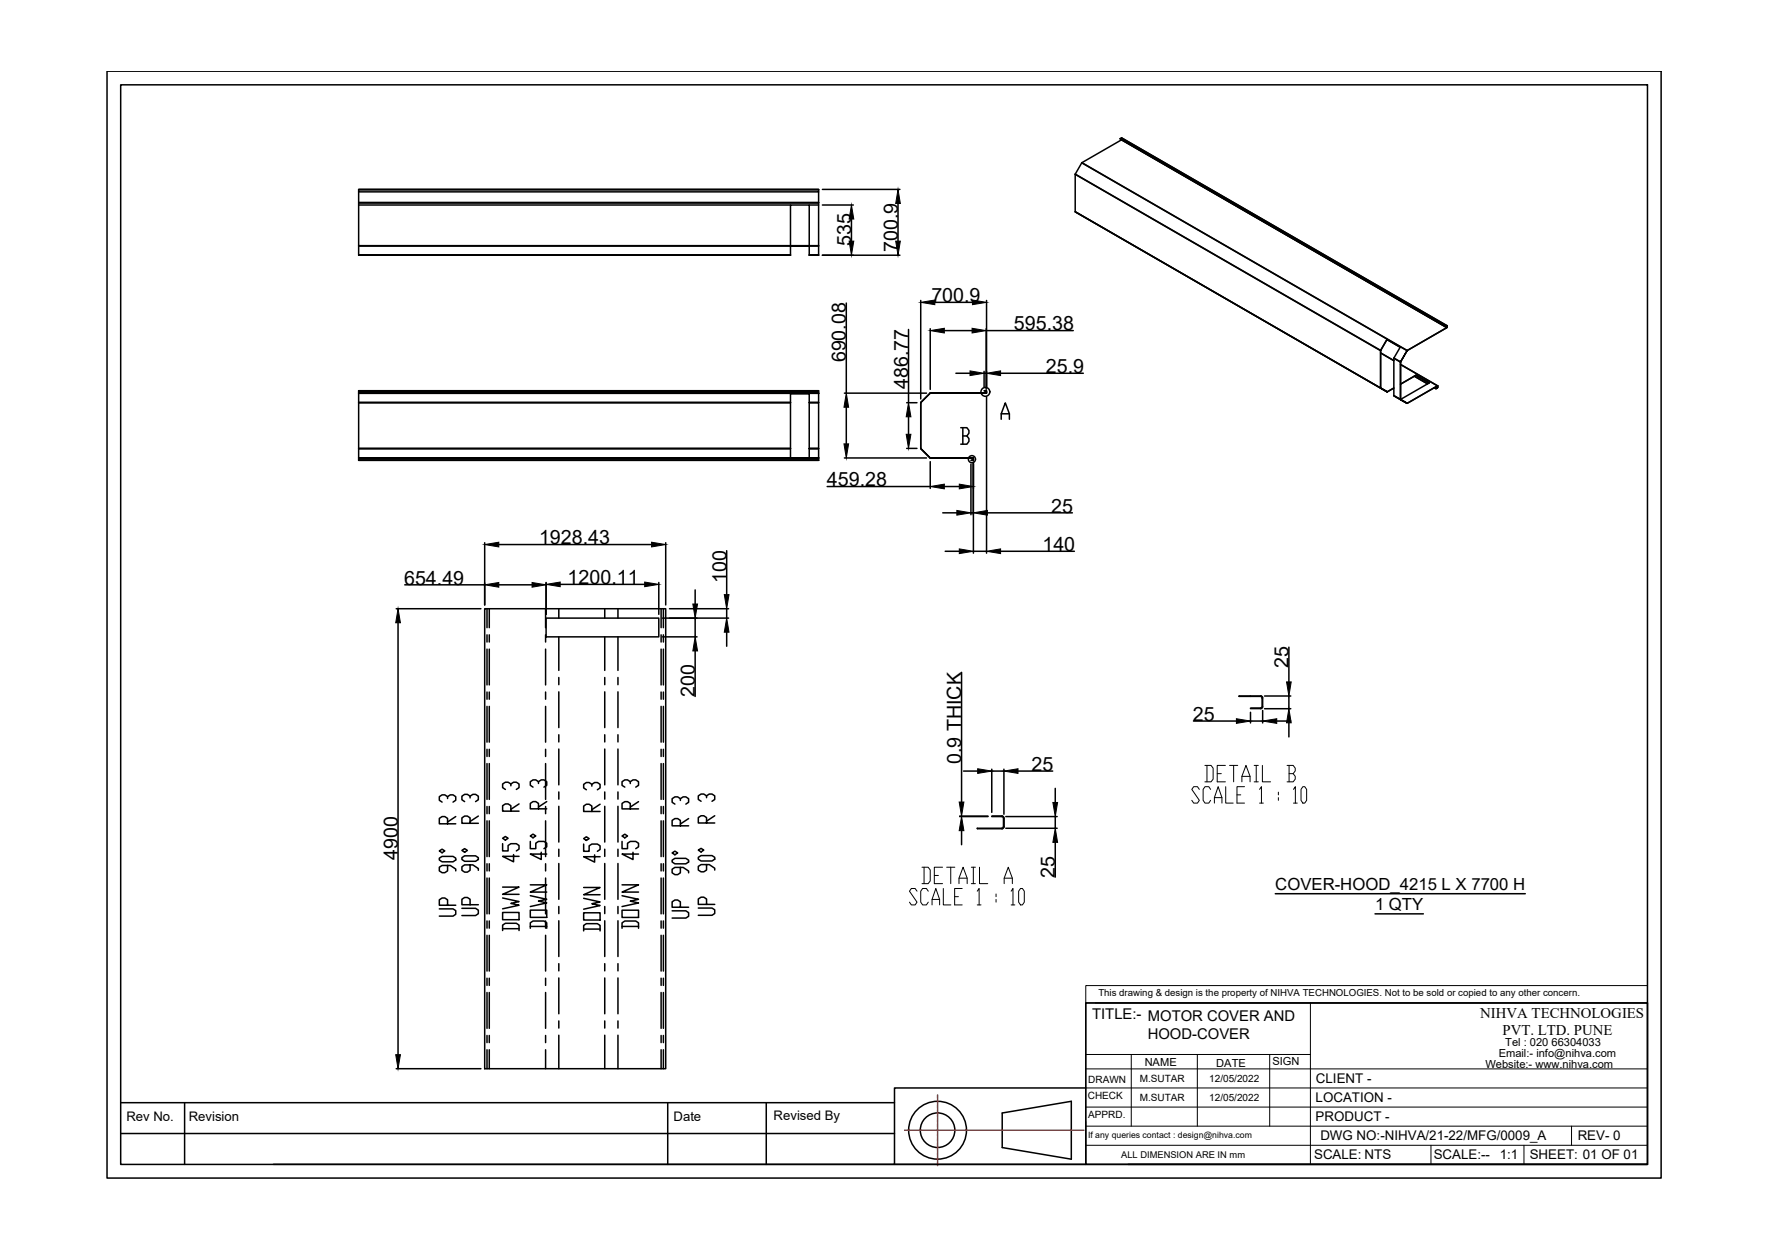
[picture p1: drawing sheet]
<svg xmlns="http://www.w3.org/2000/svg" width="297mm" height="210mm" viewBox="0 0 297 210" stroke-linecap="round" stroke-linejoin="round" font-family="sans-serif">
<!-- layer: 0 -->
<g fill="none" stroke="#000" stroke-width=".25">
<path d="M18 12h261.4v186.1h-261.4zM20.3 14.3h256.8v181.5h-256.8zM60.3 31.9h77.4M60.3 31.9v.4h77.4v-.4M60.3 32.3v9h77.4v-9M60.3 34.1h77.4M60.3 34.5h72.7M133 34.5h3.1v6.9h-3.1zM136.1 34.5h1.6M138.3 31.9h13.1M138.3 34.5h5.2M143.2 36.8v3.8"/>
<path d="M151 34.2v6.4M180.8 29.3v6.3l51.4 29.7v-6.3M180.8 29.3l51.4 29.7M180.8 35.6h.1M180.9 29.3h-.1M180.9 35.6l52.4 30.3M180.9 35.6l51.3 29.7M182 27.4l6.6-3.9 54.7 31.6-6.6 3.8zM182 27.4h-.1M188.4 23.3l54.7 31.6M188.6 23.5h.1M188.7 23.2h-.1"/>
<path d="M188.7 23.2l54.7 31.6M60.3 41.3l77.4 .1zM60.3 42.9h72.7M60.3 41.4v1.5M136.1 42.9h1.6zM137.7 41.4v1.5h-1.6v-1.5h-3.1v1.5M138.3 42.9h13.1M142.3 51v15.1M152.8 55.4v12.3M154.9 50.5v16.6M156.5 55.3v10.2M157.2 50.9h6.4"/>
<path d="M158.8 55.6h4.7M165.9 55.3v10.2M165.9 55.6h14.6M165.9 50.5v14.7M232.2 59v6.3M232.2 58.9v.1M232.2 58.9l-51.3-29.6 1-1.9 54.8 31.6M232.2 58.9l1.1-1.8 2.2 1.3-1 1.8 1.1 .7M232.2 59.4l2.2 1.3M235.5 58.4l-2.2-1.3-1.1 1.8M236.7 59l-1.1 1.9zM236.7 58.9v.1"/>
<path d="M243.1 54.9l.2-.1zM243.1 54.9l.2 .2M243.4 54.8h.1M243.3 55.1l-6.6 3.9M243.4 54.8v.2zM243.4 54.8l-54.8-31.6-.2 .1 54.7 31.6M60.3 67.7h72.7M60.3 75.5h72.7M60.3 75.5v1.5h72.7v-1.5M60.3 66.1v1.6h72.7v-1.5h3.1v1.5h1.6v-1.6M60.3 66.1h77.4M60.3 77.4h77.4z"/>
<path d="M60.3 77h77.4M60.3 77.4h77.4M60.3 65.7h77.4zM60.3 65.7h77.4M60.3 67.7v7.7h72.7v-7.7M60.3 65.8v.3M60.3 77.1v.3M133 77h-72.7h77.4h-1.6M133 66.2h3.1M133 77h3.1M136.1 75.4l1.6 .1zM136.1 67.7h1.6v7.7h-1.6z"/>
<path d="M136.1 67.7h1.6M136.1 75.5v1.5h1.6v-1.5M137.7 65.8v.3M137.7 77.1v.3M142 66.1h13.8M142 77h13.8M142.3 68.5v6.2M152.5 67.7h1.7M152.5 75.4h1.7M152.8 70.1v2.9M154.9 67.7h.1M154.9 75.4h.1"/>
<path d="M154.9 67.7v7.7M154.9 67.7l1.5-1.6zM154.9 75.5l1.5 1.5zM154.9 75.4v.1M156.4 66.2h.1M156.4 77h.1M156.4 66.1v.1M156.5 66.1h-.1M156.5 66.1h9.4zM156.5 77.6v4.5M160.8 62.8h2.4M161.6 71.9h1l.4 .5v.5l-.4 .4"/>
<path d="M161.9 73.3h.7l.4 .5v.4l-.4 .5h-1M161.9 71.9v2.8M163.3 77.4h.4zM163.3 77h.1M163.3 78.1v8.5M163.7 77v.1M163.7 77h-7.2h7.2M163.7 77h.1M163.7 77.4h.1M163.7 77.1v.3zM163.7 78v8.6M163.7 77.7v15.3"/>
<path d="M165.5 65.7h.4zM165.5 62.5v2.6M165.5 62.8h.4M165.9 65.7h.1M165.9 66.1h.1M165.9 65.8v.3zM165.9 66.7v26.3M168.3 62.8h13.9M168.4 70.5v-.9l.7-1.8 .7 1.8v.9M168.4 69.6h1.4M232.2 65.2v.1M232.2 65.2l1.1 .7 1.1-.6-1.1 .6"/>
<path d="M232.2 65.3l1.1 .6zM233.3 65.9h.1M234.4 60.3v6.2l1.2 .7v-6.3v6.3M234.4 60.3l1.2 .6M234.4 66.5l.1 .1M234.4 60.2v.1M234.5 66.6l2.2 1.2M234.5 66.6l1.1 .6M235.6 67.2h.1M235.6 60.9h.1M235.6 67.2l1.1 .6zM235.6 67.2l1.1 .6"/>
<path d="M236.7 67.8h.1M237.9 63.3l2.2 1.3M238.1 63.1l2.3 1.3M240.4 64.4l-2.2-1.3-2.6 1.5 2.6-1.5 2.2 1.3-4.8 2.8M241.2 65.2l.3 .2M241.5 65.1l.3 .1M241.5 65.4l.3-.2zM241.8 64.9h.1M241.8 64.9l-5.1 2.9M241.8 65.2h.1M241.8 64.9l-6.2-3.6 6.2 3.6-5.1 2.9M241.8 64.9v.3l-.2-.2"/>
<path d="M241.8 64.9v.3M68.1 98.4h13.4M81.5 91.3v10.4M83.9 91.6h25.7M83.9 98.4h5.6M91.9 98v5.3M94.2 98.3h14.2M110.8 98v5.3M112 91.3v10.4M116.9 99.2v2.4M122.2 92.6v7.4M139.1 81.8h17.4"/>
<path d="M158.6 86.3h2.3M158.8 81.8h2.6M159 92.7h2.4M163.3 86.3h.4M163.7 92.7h2.2M166.1 86.3h14.3M168.3 92.7h12.4M66.6 102.4h14.3M67 104.7v72.7M81.5 102.4h30.5v77.3h-30.5zM81.9 102.4v3.2M81.9 106.8v1.2"/>
<path d="M81.9 109.2v6M81.9 116.4v1.2M81.9 118.8v6M82.3 102.4v3.2M82.3 106.8v1.2M82.3 109.2v6M82.3 116.4v1.2M82.3 118.8v6M91.8 102.4v3.2M91.8 106.8v1.2M91.8 109.2v6M91.8 116.4v1.2"/>
<path d="M91.8 118.8v6M91.9 104h18.9v3.1h-18.9zM94 102.4v1.6M94 107.1v5.7M94 114v1.2M94 116.4v6M101.7 102.4v1.6M101.7 107.1v5.7M101.7 114v1.2M101.7 116.4v6M103.9 102.4v1.6M103.9 107.1v5.7"/>
<path d="M103.9 114v1.2M103.9 116.4v6M111.2 102.4v3.2M111.2 106.8v1.2M111.2 109.2v6M111.2 116.4v1.2M111.2 118.8v6M111.4 104h11.1M111.4 107.1h5.8M111.6 102.4v3.2M111.6 106.8v1.2M111.6 109.2v6"/>
<path d="M111.6 116.4v1.2M111.6 118.8v6M112.6 102.4h9.9M116.9 104v3.1M116.9 109.5v7.6M122.2 102.4v1.6M122.2 106.3v2.4M161.7 113.1v21.8M210.3 117.1h.1M210.3 119.8v1.8M212.1 117.1l.2 .3M212.1 117.1l.3 .3"/>
<path d="M212.1 117.1h-3.7h3.7M212.1 119.1h-1.8l1.8 .1M212.1 117.1h.1M212.1 119.1v.1M212.3 118.9l-.2 .2M212.3 117.4l.1 1.5zM212.4 118.9l-.3 .3M212.4 119.5v2.1M212.7 117.1h4.4M212.7 119.2h4.4M216.8 108.8v5.9M216.8 117.1v2.1"/>
<path d="M81.9 126v1.2M82.3 126v1.2M91.8 126v1.2M94 123.6v1.2M94 126v6M101.7 123.6v1.2M101.7 126v6M103.9 123.6v1.2M103.9 126v6M111.2 126v1.2M111.2 128.4v6.1M111.6 126v1.2"/>
<path d="M111.6 128.4v6.1M161.4 137.3h4.8M161.7 137.3h.1M161.7 139.7v2.4M162.1 129.7h2.3M166.8 129.4v7.2M166.8 129.7h2.1M168.5 137.3l.4 .3M168.5 137.3l.3 .3M168.6 139.3h-4.2l4.2 .1M168.6 137.3h-1.8h1.8M168.6 137.3h.1"/>
<path d="M168.6 139.3v.1M168.8 139.1v-1.5l.1 1.5M168.8 139.1h.1M168.8 139.1l-.3 .2M168.9 129.4v7.5M168.9 139.1l-.4 .3M169.2 139.3h8.6M169.2 137.3h8.6M171.2 129.7h5.9M177.5 132.6v2.4M177.5 137.3v2M200.7 121.3h7.3"/>
<path d="M210.3 121.3h2.1M214.7 121.3h2.4M216.8 121.6v2.3M81.9 157.3v6M82.3 157.3v6M91.8 157.3v6M94 154.9v6M101.7 154.9v6M103.9 154.9v6M111.2 157.3v6M111.6 157.3v6M177.5 141.7v5.8"/>
<path d="M214.5 150.3h42.1M231.3 153.7h8.1M66.6 179.7h14.3M81.9 164.5v1.2M81.9 166.9v6.1M81.9 174.2v1.2M81.9 176.6v3.1M82.3 164.5v1.2M82.3 166.9v6.1M82.3 174.2v1.2M82.3 176.6v3.1M91.8 164.5v1.2"/>
<path d="M91.8 166.9v6.1M91.8 174.2v1.2M91.8 176.6v3.1M94 162.1v1.2M94 164.5v6M94 171.7v1.2M94 174.1v5.6M101.7 162.1v1.2M101.7 164.5v6M101.7 171.7v1.2M101.7 174.1v5.6M103.9 162.1v1.2"/>
<path d="M103.9 164.5v6M103.9 171.7v1.2M103.9 174.1v5.6M111.2 164.5v1.2M111.2 166.9v6.1M111.2 174.2v1.2M111.2 176.6v3.1M111.6 164.5v1.2M111.6 166.9v6.1M111.6 174.2v1.2M111.6 176.6v3.1M182.6 168.7h94.5v27.1h-94.5z"/>
<path d="M20.3 190.6h130.2M20.3 185.5h130.2M31.1 185.5v10.3M112.3 185.5v10.3M128.9 185.5v10.3M150.5 195.8h32.1M168.6 187.2l11.6-2v9.8l-11.6-2zM182.6 183h-32.1v12.8h-104.5M189.8 195.8h87.3"/>
<circle cx="163.5" cy="77.2" r=".6"/>
<circle cx="165.7" cy="65.9" r=".75"/>
<circle cx="157.7" cy="190.1" r="4.9"/>
<circle cx="157.7" cy="190.1" r="2.91"/>
</g>
<g fill="none" stroke="#000" stroke-width=".17">
<path d="M201.7 132.8l-.3-.5h-.6l-.3 .5 1.2 1.8-.3 .5h-.6l-.3-.5M202.7 128.7h1l.3 .5v1.8l-.3 .5h-1M203 128.7v2.8M203.6 132.8l-.3-.5h-.6l-.3 .5v1.8l.3 .5h.6l.3-.5M204.3 135.1v-.9l.6-1.9 .6 1.9v.9M204.3 134.2h1.2M204.7 130.1h.7M206.1 128.7h-1.4v2.8h1.4M206.2 132.3v2.8h1.2M206.8 128.7h1.4M207.5 128.7v2.8M208.1 133.7h.6"/>
<path d="M208.9 131.5v-.9l.7-1.9 .7 1.9v.9M208.9 130.6h1.4M209.3 132.3h-1.2v2.8h1.2M210.9 131.5h.7M210.9 128.7h.7M211.3 128.7v2.8M211.9 132.8l.3-.5v2.8M211.9 135.1h.6M212.3 128.7v2.8h1.4M215 133.2v.5M215 134.2v.4M216.5 128.7h1l.4 .5v.5l-.4 .4"/>
<path d="M216.8 130.1h.7l.4 .5v.4l-.4 .5h-1M216.8 128.7v2.8M217.6 132.8l.3-.5v2.8M217.6 135.1h.6M219.1 132.3h.4l.3 .5v1.8l-.3 .5h-.4l-.3-.5v-1.8zM154.2 149.9l-.3-.5h-.6l-.3 .5 1.2 1.8-.3 .5h-.6l-.3-.5M155.1 145.9h1l.4 .4v1.9l-.4 .4h-1M155.4 145.9v2.7M156.1 149.9l-.3-.5h-.6l-.3 .5v1.8l.3 .5h.6l.3-.5M156.8 152.2v-.9l.6-1.9 .6 1.9v.9M156.8 151.3h1.2M157.2 147.2h.6"/>
<path d="M158.5 145.9h-1.3v2.7h1.3M158.7 149.4v2.8h1.2M159.2 145.9h1.4M159.9 145.9v2.7M160.6 150.8h.6M161.3 148.6v-.9l.7-1.8 .7 1.8v.9M161.3 147.7h1.4M161.8 149.4h-1.2v2.8h1.2M163.4 148.6h.7M163.4 145.9h.7M163.7 145.9v2.7M164.4 149.9l.3-.5v2.8"/>
<path d="M164.4 152.2h.6M164.8 145.9v2.7h1.3M167.5 150.4v.4M167.5 151.3v.4M168.9 148.6v-.9l.7-1.8 .7 1.8v.9M168.9 147.7h1.4M170.1 149.9l.3-.5v2.8M170.1 152.2h.6M171.7 149.4h.3l.3 .5v1.8l-.3 .5h-.3l-.4-.5v-1.8zM182.6 165.8h94.5v2.9h-94.5zM182.6 179.8h94.5M182.6 168.7v27.1"/>
<path d="M182.6 177.4h37.8M184.2 168.7h92.9M190.3 177.4v12M201.4 177.4v12M213.6 177.4v12M220.4 168.7v27.1M182.6 189.4h94.5M182.6 186.2h94.5M182.6 183h94.5M182.6 192.6h94.5M240.7 192.6v3.2M256.3 192.6v3.2"/>
<path d="M264.3 189.4v3.2"/>
</g>
<g fill="none" stroke="#f00" stroke-width=".25">
<path d="M152.2 190.1h.5M152.7 190.1h.1M153 190.1h.4M153.6 190.1h.1M153.8 190.1h.5M154.4 190.1h.1M154.6 190.1h.5M155.2 190.1h.1M155.4 190.1h.5M156 190.1h.1M156.2 190.1h.5M156.8 190.1h.1"/>
<path d="M157 190.1h.5M157.6 190.1h.1M157.7 184.2v.5M157.7 184.8v.1M157.7 185v.5M157.7 185.6v.1M157.7 185.8v.5M157.7 186.4v.1M157.7 186.6v.5M157.7 187.2v.1M157.7 187.4v.5M157.7 188v.1"/>
<path d="M157.7 188.2v.5M157.7 188.8v.1M157.7 189.1v.4M157.7 189.6v.1M157.7 189.8v.6M157.7 190.4v.2M157.7 190.6v.6M157.7 191.3h.1M157.7 191.5v.4M157.7 192.1v.1M157.7 192.3v.5M157.7 192.9v.1"/>
<path d="M157.7 193.1v.5M157.7 193.7v.1M157.7 193.9v.5M157.7 194.5v.1M157.7 194.7v.5M157.7 195.3v.1M157.7 195.5v.5M157.8 190.1h.5M158.4 190.1h.1M158.6 190.1h.5M159.2 190.1h.1M159.4 190.1h.5"/>
<path d="M160 190.1h.1M160.2 190.1h.5M160.8 190.1h.1M161 190.1h.5M161.6 190.1h.1M161.8 190.1h.5M162.4 190.1h.1M162.6 190.1h.5M163.2 190.1h.1M163.4 190.1h.5M164 190.1h.1M164.2 190.1h.5"/>
<path d="M164.8 190.1h.1M165 190.1h.5M165.6 190.1h.1M165.8 190.1h.5M166.4 190.1h.1M166.6 190.1h.5M167.2 190.1h.1M167.4 190.1h.5M168 190.1h.1M168.2 190.1h.5M168.8 190.1h.1M169 190.1h.5"/>
<path d="M169.6 190.1h.1M169.8 190.1h.5M170.4 190.1h.1M170.6 190.1h.5M171.2 190.1h.1M171.4 190.1h.5M172 190.1h.1M172.2 190.1h.5M172.8 190.1h.1M173 190.1h.5M173.6 190.1h.1M173.8 190.1h.5"/>
<path d="M174.4 190.1h.1M174.6 190.1h.5M175.2 190.1h.1M175.4 190.1h.5M176 190.1h.1M176.2 190.1h.5M176.8 190.1h.1M177 190.1h.5M177.6 190.1h.1M177.8 190.1h.5M178.4 190.1h.1M178.6 190.1h.5"/>
<path d="M179.2 190.1h.1M179.4 190.1h.5M180 190.1h.1M180.2 190.1h.5M180.8 190.1h.1M181 190.1h.5M181.6 190.1h.1M181.8 190.1h.5"/>
</g>
<g fill="#000" stroke="#000" stroke-width=".17">
<path d="M143.2 34.5l.4 2.3h-.8zM151 31.9l.4 2.3h-.7zM142.8 40.6h.8l-.4 2.3zM150.7 40.6h.7l-.4 2.3zM154.9 50.9l2.3-.4v.7zM156.5 55.6l2.3-.4v.8zM163.5 55.2l2.4 .4-2.4 .4zM163.6 50.5l2.3 .4-2.3 .3zM142 74.7h.7l-.4 2.3zM142.3 66.1l.4 2.4h-.7zM152.4 73h.8l-.4 2.4zM152.8 67.7l.4 2.4h-.8z"/>
<path d="M163.2 62.4l2.3 .4-2.3 .4zM165.9 62.8l2.4-.4v.8zM81.5 91.6l2.4-.4v.8zM81.5 98.4l2.4-.4v.8zM89.5 98l2.4 .4-2.4 .4zM91.9 98.3l2.3-.4v.8zM108.4 97.9l2.4 .4-2.4 .4zM109.6 91.2l2.4 .4-2.4 .4zM156.5 81.8l2.3-.4v.8zM160.9 85.9l2.4 .4-2.4 .3zM161.4 92.3l2.3 .4-2.3 .4zM161.4 81.4l2.3 .4-2.3 .4z"/>
<path d="M163.7 86.3l2.4-.4v.7zM165.9 92.7l2.4-.4v.8zM67 102.4l.4 2.3h-.8zM116.5 101.6h.8l-.4 2.4zM116.9 107.1l.4 2.4h-.8zM122.2 104l.4 2.3h-.8zM121.8 100h.8l-.4 2.4zM216.4 114.7h.8l-.4 2.4zM161.7 137.3l.4 2.4h-.8zM161.3 134.9h.8l-.4 2.4zM164.4 129.3l2.4 .4-2.4 .4zM168.9 129.7l2.3-.4v.8z"/>
<path d="M177.1 135h.8l-.4 2.3zM208 120.9l2.3 .4-2.3 .4zM212.4 121.3l2.3-.4v.8zM216.8 119.2l.4 2.4h-.8zM177.5 139.3l.4 2.4h-.8zM66.6 177.4h.8l-.4 2.3z"/>
</g>
<g font-size="6.2">
<text x="78" y="155.2" transform="rotate(-90 78 155.2)">UP 90° R 3</text>
<text x="81.8" y="155.2" transform="rotate(-90 81.8 155.2)">UP 90° R 3</text>
<text x="117.1" y="155.6" transform="rotate(-90 117.1 155.6)">UP 90° R 3</text>
<text x="121.4" y="155.2" transform="rotate(-90 121.4 155.2)">UP 90° R 3</text>
<text x="88.5" y="157.7" transform="rotate(-90 88.5 157.7)">DOWN 45° R 3</text>
<text x="93.1" y="157.3" transform="rotate(-90 93.1 157.3)">DOWN 45° R 3</text>
<text x="102.3" y="157.7" transform="rotate(-90 102.3 157.7)">DOWN 45° R 3</text>
<text x="108.7" y="157.3" transform="rotate(-90 108.7 157.3)">DOWN 45° R 3</text>
</g>
<g font-size="3.3">
<text x="143.2" y="41.3" transform="rotate(-90 143.2 41.3)">535</text>
<text x="151" y="42.4" transform="rotate(-90 151 42.4)">700.9</text>
<text x="156.7" y="50.8">700.9</text>
<text x="170.5" y="55.6">595.38</text>
<text x="142.3" y="60.9" transform="rotate(-90 142.3 60.9)">690.08</text>
<text x="152.8" y="65.4" transform="rotate(-90 152.8 65.4)">486.77</text>
<text x="175.9" y="62.7">25.9</text>
<text x="139.1" y="81.8">459.28</text>
<text x="176.8" y="86.2">25</text>
<text x="90.7" y="91.5">1928.43</text>
<text x="175.3" y="92.7">140</text>
<text x="68" y="98.3">654.49</text>
<text x="95.5" y="98.2">1200.11</text>
<text x="122.2" y="98" transform="rotate(-90 122.2 98)">100</text>
<text x="216.7" y="112.4" transform="rotate(-90 216.7 112.4)">25</text>
<text x="116.9" y="117.2" transform="rotate(-90 116.9 117.2)">200</text>
<text x="200.6" y="121.2">25</text>
<text x="161.7" y="128.5" transform="rotate(-90 161.7 128.5)">0.9 THICK</text>
<text x="173.5" y="129.6">25</text>
<text x="66.9" y="144.7" transform="rotate(-90 66.9 144.7)">4900</text>
<text x="177.4" y="147.6" transform="rotate(-90 177.4 147.6)">25</text>
</g>
<g font-size="2.8">
<text x="214.5" y="149.7">COVER-HOOD_4215 L X 7700 H</text>
<text x="231.3" y="153.1">1 QTY</text>
</g>
<g font-size="2.5">
<text x="183.7" y="171.4">TITLE:- MOTOR COVER AND</text>
<text x="249" y="171.3">NIHVA TECHNOLOGIES</text>
<text x="193.1" y="174.7">HOOD-COVER</text>
<text x="252.7" y="174.1">PVT. LTD. PUNE</text>
</g>
<g font-size="2.2">
<text x="221.3" y="185.4">LOCATION -</text>
<text x="221.3" y="182.2">CLIENT -</text>
<text x="21.3" y="188.6">Rev No.</text>
<text x="31.7" y="188.6">Revision</text>
<text x="113.3" y="188.6">Date</text>
<text x="130.1" y="188.3">Revised By</text>
<text x="221.3" y="188.6">PRODUCT -</text>
<text x="222.1" y="191.8">DWG NO:-NIHVA/21-22/MFG/0009_A</text>
<text x="265.4" y="191.8">REV- 0</text>
<text x="221" y="195">SCALE: NTS</text>
<text x="241.1" y="195">SCALE:--</text>
<text x="252.2" y="195">1:1</text>
<text x="257.3" y="195">SHEET: 01 OF 01</text>
</g>
<g font-size="1.9">
<text x="192.5" y="179.3">NAME</text>
<text x="204.6" y="179.4">DATE</text>
<text x="214" y="179.2">SIGN</text>
<text x="249.8" y="179.6">Website:- www.nihva.com</text>
<text x="252.1" y="177.8">Email:- info@nihva.com</text>
<text x="253.2" y="176">Tel : 020 66304033</text>
</g>
<g font-size="1.7">
<text x="183" y="184.9">CHECK</text>
<text x="183" y="182.1">DRAWN</text>
<text x="191.7" y="185.2">M.SUTAR</text>
<text x="191.7" y="182">M.SUTAR</text>
<text x="203.4" y="182">12/05/2022</text>
<text x="203.4" y="185.2">12/05/2022</text>
<text x="183" y="188.1">APPRD.</text>
</g>
<g font-size="1.6">
<text x="184.7" y="167.6">This drawing &amp; design is the property of NIHVA TECHNOLOGIES. Not to be sold or copied to any other concern.</text>
<text x="188.6" y="194.8">ALL DIMENSION ARE IN mm</text>
</g>
<text font-size="1.5" x="183" y="191.4">If any queries contact : design@nihva.com</text>
</svg>
